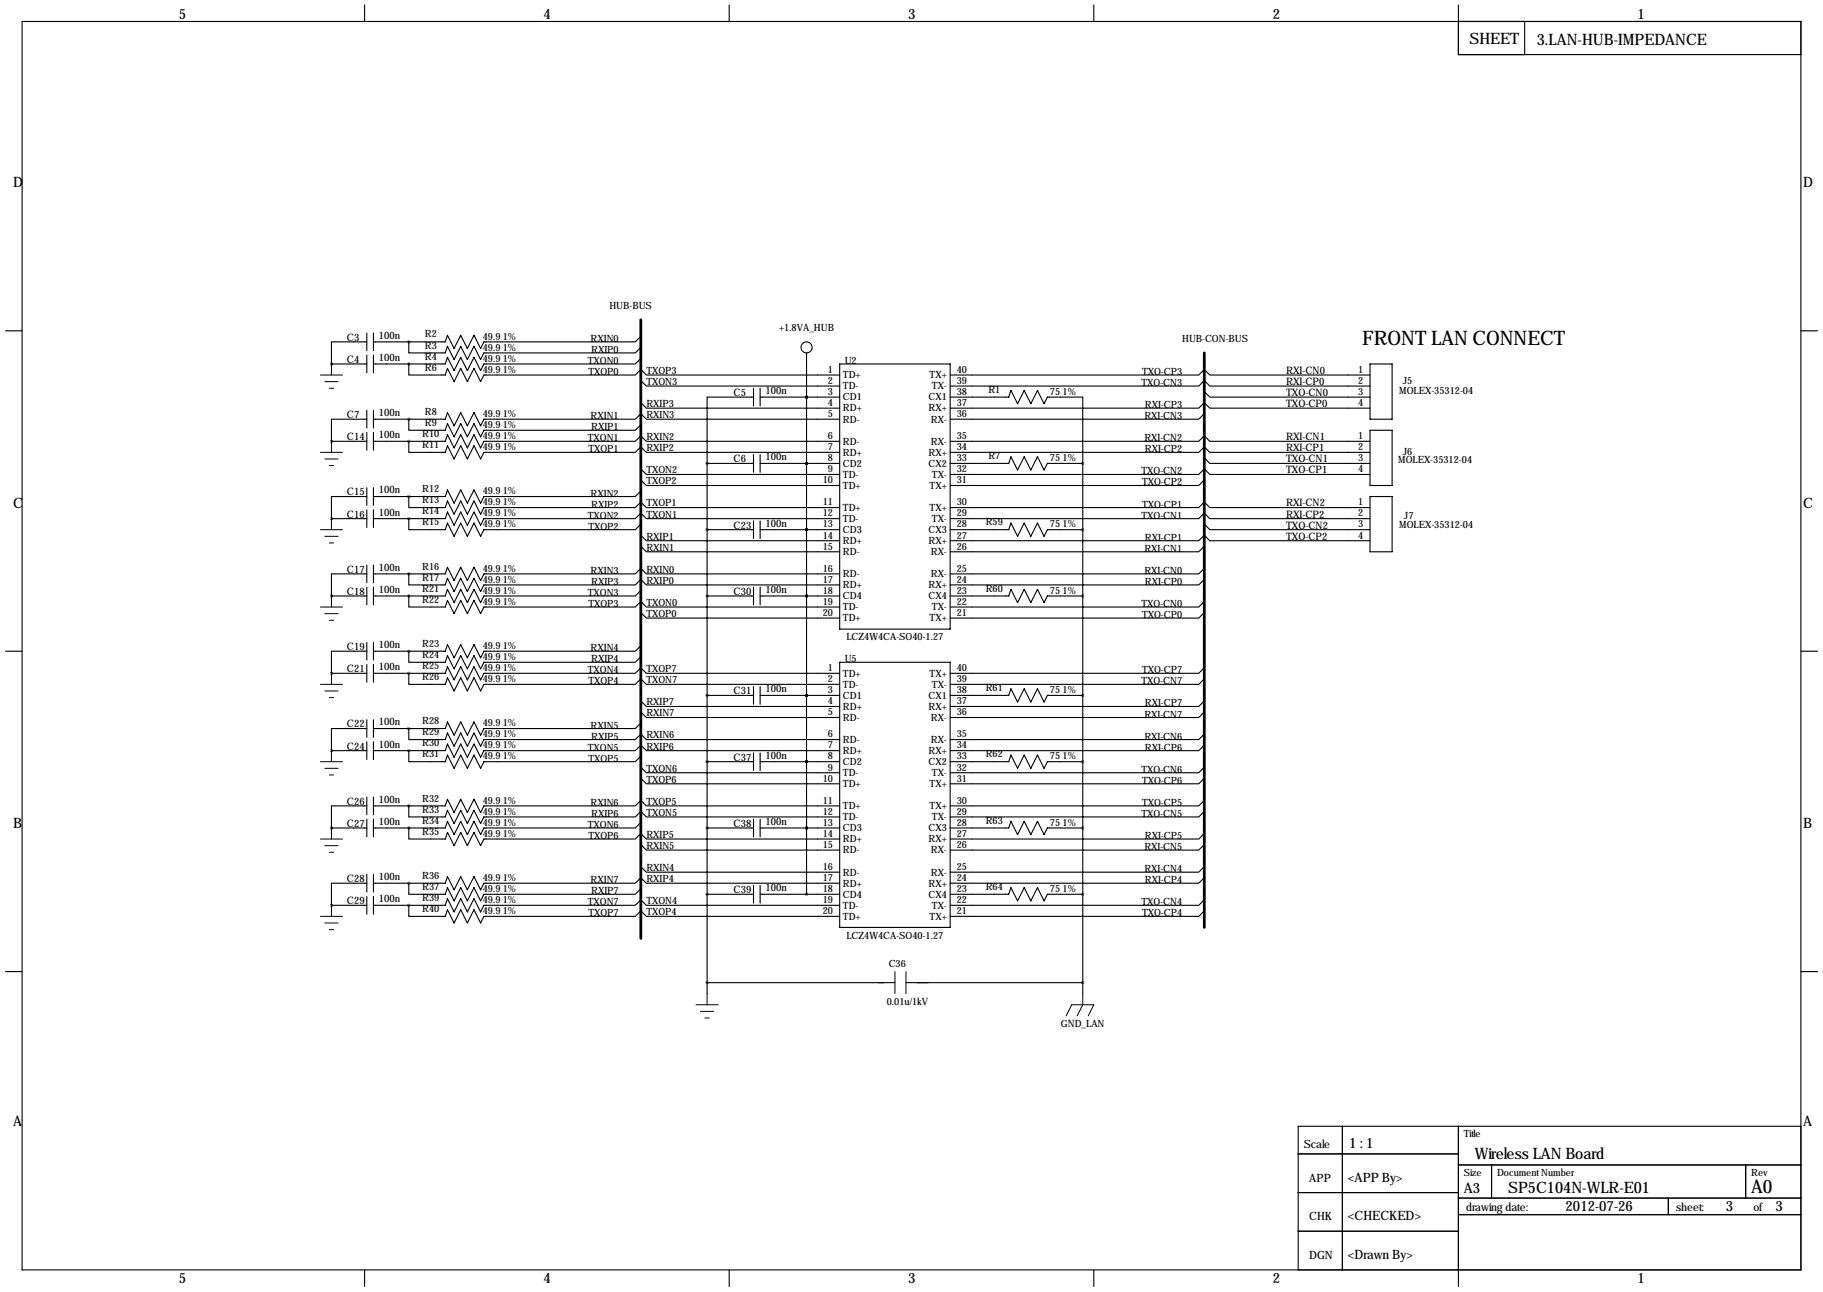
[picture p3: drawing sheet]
<svg xmlns="http://www.w3.org/2000/svg" width="419mm" height="297mm" viewBox="0 0 419 297" stroke-linecap="round" stroke-linejoin="round" font-family="sans-serif">
<g fill="none" stroke="#000" stroke-width=".25">
<path d="M5.1 4.9h408.9v287.1h-408.9zM83.8 1.1v3.8M167.6 1.1v3.8M251.5 1.1v3.8M335.3 1.1v11.5h78.7M350.5 4.9v7.7M1.3 76.1h3.8M84.3 78.6h-8.1v5.1M84.3 76.6v4M85.9 76.6v4M94 78.6v2.5h8.4l.5-1.5 1.5 3.1 1.5-3.1 1.5 3.1 1.6-3.1 1.5 3.1 .8-1.6h34.7l1.3-1.2M147.3 77.3l-1.3 1.3h-34.7l-.8 1.5-1.5-3-1.6 3-1.5-3-1.5 3-1.5-3-.5 1.5h-16.5"/>
<path d="M414 76.1h3.8M76.2 83.7h.1M76.2 83.7h8.1M84.3 96.4h-8.1v5.1M84.3 81.6v4.1M84.3 94.3v4.1M84.3 99.4v4.1M85.9 96.4h16.5l.5-1.5 1.5 3 1.5-3 1.5 3 1.6-3 1.5 3 .8-1.5h34.7l1.3-1.3 1.3 1.3h44.4M85.9 81.6v4.1M85.9 94.3v4.1M85.9 99.4v4.1M94 83.7v2.5h8.4l.5-1.5 1.5 3 1.5-3 1.5 3 1.6-3 1.5 3 .8-1.5h34.7l1.3-1.3 1.3 1.3h44.4"/>
<path d="M94 96.4v2.5h8.4l.5-1.5 1.5 3 1.5-3 1.5 3 1.6-3 1.5 3 .8-1.5h34.7l1.3-1.3M147.3 92.6l1.3 1.2h44.4M147.3 82.4l-1.3 1.3h-34.7l-.8 1.5-1.5-3-1.6 3-1.5-3-1.5 3-1.5-3-.5 1.5h-16.5M147.3 87.5l1.3 1.3h44.4M173.2 91.3h-10.6v15.2M173.2 89.3v4M174.8 91.3h18.2M174.8 89.3v4M185.4 91.3h.1M185.4 81.1v124.5M193 83.7h25.4v60.9h-25.4zM218.4 91.3h13.5l.5-1.5 1.5 3 1.6-3 1.5 3 1.5-3 1.5 3 .8-1.5h8.1v15.2"/>
<path d="M218.4 86.2h57.2l1.3-1.3 1.2 1.3h36.9M218.4 88.8h57.2l1.3-1.3 1.2 1.3h36.9M218.4 93.8h57.2l1.3-1.2 1.2 1.2h36.9M276.9 95.1l-1.3 1.3h-57.2M276.9 90l1.2 1.3h36.9M315 83.7h5v12.7h-5zM315 98.9h5v12.7h-5zM76.2 119.2h.1M76.2 101.5h.1M76.2 101.5h8.1M76.2 119.2h8.1M84.3 114.2h-8.1v5"/>
<path d="M84.3 112.1v4.1M84.3 117.2v4.1M85.9 101.5h16.5l.5-1.6 1.5 3.1 1.5-3.1 1.5 3.1 1.6-3.1 1.5 3.1 .8-1.5h34.7l1.3-1.3 1.3 1.3h44.4M85.9 119.2h16.5l.5-1.5 1.5 3.1 1.5-3.1 1.5 3.1 1.6-3.1 1.5 3.1 .8-1.6h34.7l1.3-1.2 1.3 1.2h44.4M85.9 112.1v4.1M85.9 117.2v4.1M94 101.5v2.5h8.4l.5-1.5 1.5 3 1.5-3 1.5 3 1.6-3 1.5 3 .8-1.5h34.7l1.3-1.3 1.3 1.3h44.4M94 119.2v2.6h8.4l.5-1.5 1.5 3 1.5-3 1.5 3 1.6-3 1.5 3 .8-1.5h34.7l1.3-1.3M94 114.2v2.5h8.4l.5-1.5 1.5 3 1.5-3 1.5 3 1.6-3 1.5 3 .8-1.5h34.7l1.3-1.3 1.3 1.3h44.4M147.3 107.8l1.3 1.3h44.4M147.3 110.3l1.3 1.3h44.4M147.3 112.9l-1.3 1.3h-34.7l-.8 1.5-1.5-3.1-1.6 3.1-1.5-3.1-1.5 3.1-1.5-3.1-.5 1.6h-16.5"/>
<path d="M162.6 106.5h10.6M162.6 106.5v122M173.2 104.5v4.1M173.2 119.7v4.1M174.8 106.5h18.2M174.8 104.5v4.1M174.8 119.7v4.1M185.4 106.5h.1M218.4 116.7h57.2l1.3-1.3 1.2 1.3h36.9M218.4 109.1h57.2l1.3-1.3 1.2 1.3h36.9M218.4 119.2h57.2l1.3-1.2 1.2 1.2h36.9M218.4 104h57.2l1.3-1.3 1.2 1.3h36.9"/>
<path d="M218.4 101.5h57.2l1.3-1.3 1.2 1.3h36.9M218.4 106.5h13.5l.5-1.5 1.5 3.1 1.6-3.1 1.5 3.1 1.5-3.1 1.5 3.1 .8-1.6h8.1M248.9 106.5v122M276.9 110.3l-1.3 1.3h-57.2M276.9 105.3l1.2 1.2h36.9M315 114.2h5v12.7h-5zM76.2 137h.1M76.2 137h8.1M84.3 131.9h-8.1v5.1M84.3 129.9v4.1M84.3 135v4.1M85.9 131.9h16.5l.5-1.5 1.5 3.1 1.5-3.1 1.5 3.1 1.6-3.1 1.5 3.1 .8-1.6h34.7l1.3-1.2 1.3 1.2h44.4"/>
<path d="M85.9 129.9v4.1M85.9 135v4.1M94 137v2.6h8.4l.5-1.6 1.5 3.1 1.5-3.1 1.5 3.1 1.6-3.1 1.5 3.1 .8-1.5h34.7l1.3-1.3 1.3 1.3h44.4M94 131.9v2.6h8.4l.5-1.5 1.5 3 1.5-3 1.5 3 1.6-3 1.5 3 .8-1.5h34.7l1.3-1.3 1.3 1.3h44.4M147.3 135.7l-1.3 1.3h-34.7l-.8 1.5-1.5-3-1.6 3-1.5-3-1.5 3-1.5-3-.5 1.5h-16.5M147.3 123l1.3 1.3h44.4M147.3 125.6l1.3 1.3h44.4M162.6 121.8h10.6M162.6 137h10.6M173.2 135v4.1M174.8 121.8h18.2M174.8 137h18.2"/>
<path d="M174.8 135v4.1M185.4 137h.1M185.4 121.8h.1M218.4 124.3h57.2l1.3-1.3 1.2 1.3h36.9M218.4 121.8h13.5l.5-1.5 1.5 3 1.6-3 1.5 3 1.5-3 1.5 3 .8-1.5h8.1M218.4 137h13.5l.5-1.5 1.5 3 1.6-3 1.5 3 1.5-3 1.5 3 .8-1.5h8.1M276.9 138.3l-1.3 1.3h-57.2M276.9 133.2l-1.3 1.3h-57.2M276.9 125.6l-1.3 1.3h-57.2M276.9 130.7l-1.3 1.2h-57.2M276.9 120.5l1.2 1.3h36.9M1.3 149.7h3.8"/>
<path d="M76.2 154.8h.1M76.2 154.8h8.1M84.3 149.7h-8.1v5.1M84.3 147.7v4.1M84.3 152.8v4M85.9 154.8h16.5l.5-1.5 1.5 3 1.5-3 1.5 3 1.6-3 1.5 3 .8-1.5h34.7l1.3-1.3 1.3 1.3h44.4M85.9 147.7v4.1M85.9 152.8v4M94 154.8v2.5h8.4l.5-1.5 1.5 3.1 1.5-3.1 1.5 3.1 1.6-3.1 1.5 3.1 .8-1.6h34.7l1.3-1.2 1.3 1.2h44.4M94 149.7v2.6h8.4l.5-1.6 1.5 3.1 1.5-3.1 1.5 3.1 1.6-3.1 1.5 3.1 .8-1.5h34.7l1.3-1.3M147.3 140.8l1.3 1.3h44.4M147.3 148.4l-1.3 1.3h-34.7l-.8 1.5-1.5-3-1.6 3-1.5-3-1.5 3-1.5-3-.5 1.5h-16.5"/>
<path d="M162.6 159.9h10.6M173.2 157.8v4.1M174.8 159.9h18.2M174.8 157.8v4.1M185.4 159.9h.1M193 152.3h25.4v60.9h-25.4zM218.4 159.9h13.5l.5-1.5 1.5 3 1.6-3 1.5 3 1.5-3 1.5 3 .8-1.5h8.1M276.9 153.5l-1.3 1.3h-57.2M276.9 156.1l-1.3 1.2h-57.2M276.9 140.8l-1.3 1.3h-57.2M414 149.7h3.8M76.2 172.6h.1"/>
<path d="M76.2 172.6h8.1M84.3 167.5h-8.1v5.1M84.3 165.5v4M84.3 170.5v4.1M85.9 172.6h16.5l.5-1.5 1.5 3 1.5-3 1.5 3 1.6-3 1.5 3 .8-1.5h34.7l1.3-1.3 1.3 1.3h44.4M85.9 165.5v4M85.9 170.5v4.1M94 172.6v2.5h8.4l.5-1.5 1.5 3 1.5-3 1.5 3 1.6-3 1.5 3 .8-1.5h34.7l1.3-1.3M94 167.5v2.5h8.4l.5-1.5 1.5 3.1 1.5-3.1 1.5 3.1 1.6-3.1 1.5 3.1 .8-1.6h34.7l1.3-1.2 1.3 1.2h44.4M147.3 176.4l1.3 1.3h44.4M147.3 178.9l1.3 1.3h44.4M147.3 161.1l1.3 1.3h44.4"/>
<path d="M147.3 163.7l1.3 1.3h44.4M147.3 166.2l-1.3 1.3h-34.7l-.8 1.5-1.5-3-1.6 3-1.5-3-1.5 3-1.5-3-.5 1.5h-16.5M162.6 175.1h10.6M173.2 173.1v4.1M174.8 175.1h18.2M174.8 173.1v4.1M185.4 175.1h.1M218.4 175.1h13.5l.5-1.5 1.5 3 1.6-3 1.5 3 1.5-3 1.5 3 .8-1.5h8.1M276.9 163.7l-1.3 1.3h-57.2M276.9 178.9l-1.3 1.3h-57.2M276.9 176.4l-1.3 1.3h-57.2M276.9 161.1l-1.3 1.3h-57.2"/>
<path d="M276.9 171.3l-1.3 1.3h-57.2M276.9 168.8l-1.3 1.2h-57.2M76.2 190.4h.1M76.2 190.4h8.1M84.3 185.3h-8.1v5.1M84.3 183.2v4.1M84.3 188.3v4.1M85.9 185.3h16.5l.5-1.5 1.5 3 1.5-3 1.5 3 1.6-3 1.5 3 .8-1.5h34.7l1.3-1.3 1.3 1.3h44.4M85.9 183.2v4.1M85.9 188.3v4.1M94 185.3v2.5h8.4l.5-1.5 1.5 3 1.5-3 1.5 3 1.6-3 1.5 3 .8-1.5h34.7l1.3-1.3 1.3 1.3h44.4M94 190.4v2.5h8.4l.5-1.5 1.5 3 1.5-3 1.5 3 1.6-3 1.5 3 .8-1.5h34.7l1.3-1.3 1.3 1.3h44.4"/>
<path d="M147.3 189.1l-1.3 1.3h-34.7l-.8 1.5-1.5-3.1-1.6 3.1-1.5-3.1-1.5 3.1-1.5-3.1-.5 1.6h-16.5M147.3 199.2l1.3 1.3h44.4M147.3 194.2l1.3 1.2h44.4M162.6 190.4h10.6M173.2 188.3v4.1M174.8 190.4h18.2M174.8 188.3v4.1M185.4 190.4h.1M218.4 190.4h13.5l.5-1.6 1.5 3.1 1.6-3.1 1.5 3.1 1.5-3.1 1.5 3.1 .8-1.5h8.1M276.9 184l-1.3 1.3h-57.2M276.9 186.5l-1.3 1.3h-57.2M276.9 191.6l-1.3 1.3h-57.2"/>
<path d="M276.9 194.2l-1.3 1.2h-57.2M276.9 199.2l-1.3 1.3h-57.2M76.2 208.1h.1M76.2 208.1h8.1M84.3 203.1h-8.1v5M84.3 201v4.1M84.3 206.1v4.1M85.9 203.1h16.5l.5-1.6 1.5 3.1 1.5-3.1 1.5 3.1 1.6-3.1 1.5 3.1 .8-1.5h34.7l1.3-1.3 1.3 1.3h44.4M85.9 208.1h16.5l.5-1.5 1.5 3.1 1.5-3.1 1.5 3.1 1.6-3.1 1.5 3.1 .8-1.6h34.7l1.3-1.2 1.3 1.2h44.4M85.9 201v4.1M85.9 206.1v4.1M94 203.1v2.5h8.4l.5-1.5 1.5 3 1.5-3 1.5 3 1.6-3 1.5 3 .8-1.5h34.7l1.3-1.3"/>
<path d="M94 208.1v2.6h8.4l.5-1.5 1.5 3 1.5-3 1.5 3 1.6-3 1.5 3 .8-1.5h34.7l1.3-1.3 1.3 1.3h44.4M162.6 205.6h10.6M173.2 203.6v4M174.8 205.6h18.2M174.8 203.6v4M218.4 205.6h13.5l.5-1.5 1.5 3 1.6-3 1.5 3 1.5-3 1.5 3 .8-1.5h8.1M276.9 209.4l-1.3 1.3h-57.2M276.9 206.9l-1.3 1.2h-57.2M276.9 201.8l-1.3 1.3h-57.2M1.3 223.4h3.8M162.6 225.9h43.1M208.3 225.9h40.6"/>
<path d="M414 223.4h3.8M308.6 258.9v33.1M335.3 258.9v36.9M414 258.9h-115.6v33.1M298.4 274.2h36.9M298.4 265.3h36.9M335.3 279.3h78.7M335.3 275.4h78.7M335.3 267.8h78.7M342.9 267.8v7.6M383.5 275.4v3.9M401.3 267.8v7.6"/>
<path d="M83.8 292v3.8M167.6 292v3.8M251.5 292v3.8M298.4 283.1h36.9"/>
<circle cx="185.4" cy="79.9" r="1.27"/>
</g>
<g fill="none" stroke="#000" stroke-width=".23">
<path d="M73.7 86.2h5M74.7 87.7h3M75.7 89.3h1M76.2 83.7v2.5M73.7 104h5M74.7 105.5h3M75.7 107h1M76.2 101.5v2.5M76.2 119.2v2.6M73.7 139.6h5M73.7 121.8h5M74.7 123.3h3"/>
<path d="M75.7 124.8h1M76.2 137v2.6M73.7 157.3h5M74.7 158.9h3M74.7 141.1h3M75.7 142.6h1M76.2 154.8v2.5M73.7 175.1h5M74.7 176.6h3M75.7 178.2h1M75.7 160.4h1M76.2 172.6v2.5"/>
<path d="M73.7 192.9h5M74.7 194.4h3M75.7 195.9h1M76.2 190.4v2.5M73.7 210.7h5M74.7 212.2h3M75.7 213.7h1M76.2 208.1v2.6M160 231h5.1M161 232.5h3.1M162.1 234h1M162.6 228.5v2.5"/>
<path d="M205.7 223.4v5.1M208.3 223.4v5.1M245.1 233.5l1.3-2.5h5.1l-1.3 2.5M248.9 228.5v2.5l-1.3 2.5"/>
</g>
<path d="M162.5 137a.05 .05 0 0 0 .1 0 .05 .05 0 0 0-.1 0zM162.5 121.8a.05 .05 0 0 0 .1 0 .05 .05 0 0 0-.1 0zM162.5 106.5a.05 .05 0 0 0 .1 0 .05 .05 0 0 0-.1 0zM162.5 205.6a.05 .05 0 0 0 .1 0 .05 .05 0 0 0-.1 0zM162.5 190.4a.05 .05 0 0 0 .1 0 .05 .05 0 0 0-.1 0zM162.5 175.1a.05 .05 0 0 0 .1 0 .05 .05 0 0 0-.1 0zM162.5 159.9a.05 .05 0 0 0 .1 0 .05 .05 0 0 0-.1 0zM162.5 225.9a.05 .05 0 0 0 .1 0 .05 .05 0 0 0-.1 0z" fill="#000" stroke="#000" stroke-width=".63"/>
<path d="M147.3 73.5v142.3M276.9 81.1v132.1" fill="none" stroke="#000" stroke-width=".63"/>
<text font-size="4.6" x="313.2" y="79.4">FRONT LAN CONNECT</text>
<text font-size="4.3" x="402.6" y="274.2">A0</text>
<g font-size="3.6">
<text x="337.8" y="10">SHEET</text>
<text x="353.3" y="10.3">3.LAN-HUB-IMPEDANCE</text>
<text x="339.1" y="266.6">Wireless LAN Board</text>
<text x="346.7" y="274.2">SP5C104N-WLR-E01</text>
</g>
<g font-size="3.3">
<text x="41.1" y="4.4">5</text>
<text x="125" y="4.4">4</text>
<text x="208.8" y="4.4">3</text>
<text x="292.6" y="4.4">2</text>
<text x="376.4" y="4.4">1</text>
<text x="3" y="43">D</text>
<text x="414.5" y="43">D</text>
<text x="3" y="116.7">C</text>
<text x="414.5" y="116.7">C</text>
<text x="3" y="190.4">B</text>
<text x="414.5" y="190.4">B</text>
<text x="3" y="258.9">A</text>
<text x="414.5" y="258.9">A</text>
<text x="310.1" y="264">1 : 1</text>
<text x="336.5" y="274.2">A3</text>
<text x="359.9" y="278.5">2012-07-26</text>
<text x="396.7" y="278.5">3</text>
<text x="408.2" y="278.5">3</text>
<text x="41.1" y="295">5</text>
<text x="125" y="295">4</text>
<text x="208.8" y="295">3</text>
<text x="292.6" y="295">2</text>
<text x="376.4" y="295">1</text>
</g>
<g font-size="3">
<text x="309.9" y="271.6">&lt;APP By&gt;</text>
<text x="309.9" y="280.5">&lt;CHECKED&gt;</text>
<text x="309.9" y="289.4">&lt;Drawn By&gt;</text>
</g>
<g font-size="2.6">
<text x="299.7" y="264">Scale</text>
<text x="301" y="271.6">APP</text>
<text x="301" y="280.5">CHK</text>
<text x="337.1" y="278.5">drawing date:</text>
<text x="385.3" y="278.5">sheet:</text>
<text x="403.1" y="278.5">of</text>
<text x="301" y="289.4">DGN</text>
</g>
<g font-size="2.4">
<text x="87.1" y="77.9">100n</text>
<text x="79.8" y="78.3">C3</text>
<text x="79.8" y="83.4">C4</text>
<text x="87.1" y="83">100n</text>
<text x="295.7" y="86">RXI-CN0</text>
<text x="295.7" y="88.5">RXI-CP0</text>
<text x="87.1" y="95.7">100n</text>
<text x="168.7" y="91">C5</text>
<text x="176" y="90.6">100n</text>
<text x="295.7" y="91">TXO-CN0</text>
<text x="295.7" y="93.6">TXO-CP0</text>
<text x="79.8" y="96.1">C7</text>
<text x="79.8" y="101.2">C14</text>
<text x="87.1" y="100.8">100n</text>
<text x="295.7" y="101.2">RXI-CN1</text>
<text x="168.7" y="106.3">C6</text>
<text x="176" y="105.8">100n</text>
<text x="295.7" y="103.7">RXI-CP1</text>
<text x="295.7" y="106.3">TXO-CN1</text>
<text x="79.8" y="113.9">C15</text>
<text x="87.1" y="113.5">100n</text>
<text x="295.7" y="108.8">TXO-CP1</text>
<text x="79.8" y="119">C16</text>
<text x="87.1" y="118.5">100n</text>
<text x="295.7" y="116.4">RXI-CN2</text>
<text x="295.7" y="119">RXI-CP2</text>
<text x="168.7" y="121.5">C23</text>
<text x="176" y="121.1">100n</text>
<text x="295.7" y="121.5">TXO-CN2</text>
<text x="295.7" y="124.1">TXO-CP2</text>
<text x="79.8" y="131.7">C17</text>
<text x="87.1" y="131.2">100n</text>
<text x="79.8" y="136.8">C18</text>
<text x="87.1" y="136.3">100n</text>
<text x="168.7" y="136.8">C30</text>
<text x="176" y="136.3">100n</text>
<text x="79.8" y="149.5">C19</text>
<text x="87.1" y="149">100n</text>
<text x="79.8" y="154.5">C21</text>
<text x="87.1" y="154.1">100n</text>
<text x="168.7" y="159.6">C31</text>
<text x="176" y="159.2">100n</text>
<text x="79.8" y="167.2">C22</text>
<text x="87.1" y="166.8">100n</text>
<text x="79.8" y="172.3">C24</text>
<text x="87.1" y="171.9">100n</text>
<text x="168.7" y="174.9">C37</text>
<text x="176" y="174.4">100n</text>
<text x="79.8" y="185">C26</text>
<text x="87.1" y="184.6">100n</text>
<text x="79.8" y="190.1">C27</text>
<text x="87.1" y="189.7">100n</text>
<text x="168.7" y="190.1">C38</text>
<text x="176" y="189.7">100n</text>
<text x="79.8" y="202.8">C28</text>
<text x="87.1" y="202.4">100n</text>
<text x="79.8" y="207.9">C29</text>
<text x="87.1" y="207.4">100n</text>
<text x="168.7" y="205.3">C39</text>
<text x="176" y="204.9">100n</text>
</g>
<g font-size="2.3">
<text x="140.1" y="71">HUB-BUS</text>
<text x="97.7" y="77.6">R2</text>
<text x="179.1" y="76.1">+1.8VA_HUB</text>
<text x="97.7" y="80.1">R3</text>
<text x="97.7" y="82.7">R4</text>
<text x="111" y="78.1">49.9 1%</text>
<text x="111" y="80.6">49.9 1%</text>
<text x="111" y="83.2">49.9 1%</text>
<text x="135.1" y="83.7">TXON0</text>
<text x="135.8" y="78.6">RXIN0</text>
<text x="135.9" y="81.1">RXIP0</text>
<text x="194.2" y="83.7">U2</text>
<text x="271.8" y="78.6">HUB-CON-BUS</text>
<text x="97.7" y="85.2">R6</text>
<text x="111" y="85.7">49.9 1%</text>
<text x="135.3" y="86.2">TXOP0</text>
<text x="148.6" y="86">TXOP3</text>
<text x="148.6" y="88.5">TXON3</text>
<text x="190.3" y="85.7">1</text>
<text x="190.3" y="88.3">2</text>
<text x="193.8" y="87">TD+</text>
<text x="193.8" y="89.5">TD-</text>
<text x="213.7" y="87">TX+</text>
<text x="214.3" y="89.5">TX-</text>
<text x="220" y="85.7">40</text>
<text x="220" y="88.3">39</text>
<text x="262.4" y="88.8">TXO-CN3</text>
<text x="262.6" y="86.2">TXO-CP3</text>
<text x="312.2" y="85.7">1</text>
<text x="312.2" y="88.3">2</text>
<text x="322.5" y="88.3">J5</text>
<text x="97.7" y="95.4">R8</text>
<text x="111" y="95.9">49.9 1%</text>
<text x="148.6" y="93.6">RXIP3</text>
<text x="190.3" y="90.8">3</text>
<text x="190.3" y="93.3">4</text>
<text x="190.3" y="95.9">5</text>
<text x="193.8" y="92.1">CD1</text>
<text x="193.8" y="94.6">RD+</text>
<text x="213.5" y="92.1">CX1</text>
<text x="213.5" y="94.6">RX+</text>
<text x="220" y="90.8">38</text>
<text x="220" y="93.3">37</text>
<text x="220" y="95.9">36</text>
<text x="227.2" y="90.3">R1</text>
<text x="241.4" y="90.8">75 1%</text>
<text x="263.2" y="93.8">RXI-CP3</text>
<text x="312.2" y="90.8">3</text>
<text x="312.2" y="93.3">4</text>
<text x="321.7" y="90.5">MOLEX-35312-04</text>
<text x="97.1" y="100.5">R10</text>
<text x="97.7" y="97.9">R9</text>
<text x="111" y="98.4">49.9 1%</text>
<text x="111" y="101">49.9 1%</text>
<text x="135.1" y="101.5">TXON1</text>
<text x="135.8" y="96.4">RXIN1</text>
<text x="135.9" y="98.9">RXIP1</text>
<text x="148.6" y="96.1">RXIN3</text>
<text x="148.6" y="101.2">RXIN2</text>
<text x="190.3" y="101">6</text>
<text x="193.8" y="97.1">RD-</text>
<text x="214" y="97.1">RX-</text>
<text x="220" y="101">35</text>
<text x="263.1" y="96.4">RXI-CN3</text>
<text x="263.1" y="101.5">RXI-CN2</text>
<text x="312.2" y="101">1</text>
<text x="97.1" y="103">R11</text>
<text x="111" y="103.5">49.9 1%</text>
<text x="135.3" y="104">TXOP1</text>
<text x="148.6" y="103.7">RXIP2</text>
<text x="190.3" y="103.5">7</text>
<text x="190.3" y="106">8</text>
<text x="193.8" y="102.2">RD-</text>
<text x="193.8" y="104.8">RD+</text>
<text x="193.8" y="107.3">CD2</text>
<text x="213.5" y="104.8">RX+</text>
<text x="213.5" y="107.3">CX2</text>
<text x="214" y="102.2">RX-</text>
<text x="220" y="103.5">34</text>
<text x="220" y="106">33</text>
<text x="227.2" y="105.5">R7</text>
<text x="241.4" y="106">75 1%</text>
<text x="263.2" y="104">RXI-CP2</text>
<text x="312.2" y="103.5">2</text>
<text x="312.2" y="106">3</text>
<text x="321.4" y="106.5">MOLEX-35312-04</text>
<text x="322.5" y="104.5">J6</text>
<text x="97.1" y="113.2">R12</text>
<text x="111" y="113.7">49.9 1%</text>
<text x="148.6" y="111.4">TXOP2</text>
<text x="148.6" y="108.8">TXON2</text>
<text x="189.1" y="111.1">10</text>
<text x="190.3" y="108.6">9</text>
<text x="193.8" y="109.8">TD-</text>
<text x="193.8" y="112.4">TD+</text>
<text x="213.7" y="112.4">TX+</text>
<text x="214.3" y="109.8">TX-</text>
<text x="220" y="108.6">32</text>
<text x="220" y="111.1">31</text>
<text x="262.4" y="109.1">TXO-CN2</text>
<text x="262.6" y="111.6">TXO-CP2</text>
<text x="312.2" y="108.6">4</text>
<text x="97.1" y="115.7">R13</text>
<text x="97.1" y="118.2">R14</text>
<text x="111" y="116.2">49.9 1%</text>
<text x="111" y="118.7">49.9 1%</text>
<text x="135.1" y="119.2">TXON2</text>
<text x="135.8" y="114.2">RXIN2</text>
<text x="135.9" y="116.7">RXIP2</text>
<text x="148.6" y="116.4">TXOP1</text>
<text x="148.6" y="119">TXON1</text>
<text x="189.1" y="116.2">11</text>
<text x="189.1" y="118.7">12</text>
<text x="193.8" y="117.5">TD+</text>
<text x="213.7" y="117.5">TX+</text>
<text x="220" y="116.2">30</text>
<text x="220" y="118.7">29</text>
<text x="262.4" y="119.2">TXO-CN1</text>
<text x="262.6" y="116.7">TXO-CP1</text>
<text x="312.2" y="116.2">1</text>
<text x="312.2" y="118.7">2</text>
<text x="322.7" y="119.2">J7</text>
<text x="97.1" y="120.8">R15</text>
<text x="111" y="121.3">49.9 1%</text>
<text x="135.3" y="121.8">TXOP2</text>
<text x="148.6" y="124.1">RXIP1</text>
<text x="189.1" y="121.3">13</text>
<text x="189.1" y="123.8">14</text>
<text x="193.8" y="120">TD-</text>
<text x="193.8" y="122.5">CD3</text>
<text x="193.8" y="125.1">RD+</text>
<text x="213.5" y="122.5">CX3</text>
<text x="213.5" y="125.1">RX+</text>
<text x="214.3" y="120">TX-</text>
<text x="220" y="121.3">28</text>
<text x="220" y="123.8">27</text>
<text x="226.6" y="120.8">R59</text>
<text x="241.4" y="121.3">75 1%</text>
<text x="263.2" y="124.3">RXI-CP1</text>
<text x="312.2" y="121.3">3</text>
<text x="312.2" y="123.8">4</text>
<text x="321.7" y="121.3">MOLEX-35312-04</text>
<text x="97.1" y="130.9">R16</text>
<text x="111" y="131.4">49.9 1%</text>
<text x="135.8" y="131.9">RXIN3</text>
<text x="148.6" y="126.6">RXIN1</text>
<text x="148.6" y="131.7">RXIN0</text>
<text x="189.1" y="126.4">15</text>
<text x="189.1" y="131.4">16</text>
<text x="193.8" y="127.6">RD-</text>
<text x="214" y="127.6">RX-</text>
<text x="220" y="126.4">26</text>
<text x="220" y="131.4">25</text>
<text x="263.1" y="126.9">RXI-CN1</text>
<text x="263.1" y="131.9">RXI-CN0</text>
<text x="97.1" y="133.5">R17</text>
<text x="97.1" y="136">R21</text>
<text x="111" y="134">49.9 1%</text>
<text x="111" y="136.5">49.9 1%</text>
<text x="135.1" y="137">TXON3</text>
<text x="135.9" y="134.5">RXIP3</text>
<text x="148.6" y="134.2">RXIP0</text>
<text x="189.1" y="134">17</text>
<text x="189.1" y="136.5">18</text>
<text x="193.8" y="132.7">RD-</text>
<text x="193.8" y="135.2">RD+</text>
<text x="193.8" y="137.8">CD4</text>
<text x="213.5" y="135.2">RX+</text>
<text x="213.5" y="137.8">CX4</text>
<text x="214" y="132.7">RX-</text>
<text x="220" y="134">24</text>
<text x="220" y="136.5">23</text>
<text x="226.6" y="136">R60</text>
<text x="241.4" y="136.5">75 1%</text>
<text x="263.2" y="134.5">RXI-CP0</text>
<text x="97.1" y="138.6">R22</text>
<text x="111" y="139.1">49.9 1%</text>
<text x="135.3" y="139.6">TXOP3</text>
<text x="148.6" y="141.8">TXOP0</text>
<text x="148.6" y="139.3">TXON0</text>
<text x="189.1" y="139.1">19</text>
<text x="189.1" y="141.6">20</text>
<text x="193.8" y="140.3">TD-</text>
<text x="193.8" y="142.9">TD+</text>
<text x="213.7" y="142.9">TX+</text>
<text x="214.3" y="140.3">TX-</text>
<text x="220" y="139.1">22</text>
<text x="220" y="141.6">21</text>
<text x="262.4" y="139.6">TXO-CN0</text>
<text x="262.6" y="142.1">TXO-CP0</text>
<text x="97.1" y="148.7">R23</text>
<text x="111" y="149.2">49.9 1%</text>
<text x="135.8" y="149.7">RXIN4</text>
<text x="194.6" y="147.2">LCZ4W4CA-SO40-1.27</text>
<text x="97.1" y="151.3">R24</text>
<text x="97.1" y="153.8">R25</text>
<text x="111" y="151.8">49.9 1%</text>
<text x="111" y="154.3">49.9 1%</text>
<text x="135.1" y="154.8">TXON4</text>
<text x="135.9" y="152.3">RXIP4</text>
<text x="148.6" y="154.5">TXOP7</text>
<text x="190.3" y="154.3">1</text>
<text x="193.8" y="155.6">TD+</text>
<text x="194.2" y="152.3">U5</text>
<text x="213.7" y="155.6">TX+</text>
<text x="220" y="154.3">40</text>
<text x="262.6" y="154.8">TXO-CP7</text>
<text x="97.1" y="156.3">R26</text>
<text x="111" y="156.8">49.9 1%</text>
<text x="135.3" y="157.3">TXOP4</text>
<text x="148.6" y="157.1">TXON7</text>
<text x="190.3" y="156.8">2</text>
<text x="190.3" y="159.4">3</text>
<text x="190.3" y="161.9">4</text>
<text x="193.8" y="158.1">TD-</text>
<text x="193.8" y="160.6">CD1</text>
<text x="213.5" y="160.6">CX1</text>
<text x="214.3" y="158.1">TX-</text>
<text x="220" y="156.8">39</text>
<text x="220" y="159.4">38</text>
<text x="220" y="161.9">37</text>
<text x="226.6" y="158.9">R61</text>
<text x="241.4" y="159.4">75 1%</text>
<text x="262.4" y="157.3">TXO-CN7</text>
<text x="97.1" y="166.5">R28</text>
<text x="111" y="167">49.9 1%</text>
<text x="135.8" y="167.5">RXIN5</text>
<text x="148.6" y="162.2">RXIP7</text>
<text x="148.6" y="164.7">RXIN7</text>
<text x="190.3" y="164.5">5</text>
<text x="193.8" y="163.2">RD+</text>
<text x="193.8" y="165.7">RD-</text>
<text x="213.5" y="163.2">RX+</text>
<text x="214" y="165.7">RX-</text>
<text x="220" y="164.5">36</text>
<text x="263.1" y="165">RXI-CN7</text>
<text x="263.2" y="162.4">RXI-CP7</text>
<text x="97.1" y="169">R29</text>
<text x="97.1" y="171.6">R30</text>
<text x="111" y="169.5">49.9 1%</text>
<text x="111" y="172.1">49.9 1%</text>
<text x="135.1" y="172.6">TXON5</text>
<text x="135.9" y="170">RXIP5</text>
<text x="148.6" y="172.3">RXIP6</text>
<text x="148.6" y="169.8">RXIN6</text>
<text x="190.3" y="169.5">6</text>
<text x="190.3" y="172.1">7</text>
<text x="193.8" y="170.8">RD-</text>
<text x="193.8" y="173.3">RD+</text>
<text x="213.5" y="173.3">RX+</text>
<text x="214" y="170.8">RX-</text>
<text x="220" y="169.5">35</text>
<text x="220" y="172.1">34</text>
<text x="263.1" y="170">RXI-CN6</text>
<text x="263.2" y="172.6">RXI-CP6</text>
<text x="97.1" y="174.1">R31</text>
<text x="111" y="174.6">49.9 1%</text>
<text x="135.3" y="175.1">TXOP5</text>
<text x="148.6" y="179.9">TXOP6</text>
<text x="148.6" y="177.4">TXON6</text>
<text x="189.1" y="179.7">10</text>
<text x="190.3" y="174.6">8</text>
<text x="190.3" y="177.2">9</text>
<text x="193.8" y="175.9">CD2</text>
<text x="193.8" y="178.4">TD-</text>
<text x="213.5" y="175.9">CX2</text>
<text x="214.3" y="178.4">TX-</text>
<text x="220" y="174.6">33</text>
<text x="220" y="177.2">32</text>
<text x="220" y="179.7">31</text>
<text x="226.6" y="174.1">R62</text>
<text x="241.4" y="174.6">75 1%</text>
<text x="262.4" y="177.7">TXO-CN6</text>
<text x="97.1" y="184.3">R32</text>
<text x="111" y="184.8">49.9 1%</text>
<text x="135.8" y="185.3">RXIN6</text>
<text x="148.6" y="185">TXOP5</text>
<text x="189.1" y="184.8">11</text>
<text x="193.8" y="181">TD+</text>
<text x="213.7" y="181">TX+</text>
<text x="220" y="184.8">30</text>
<text x="262.6" y="180.2">TXO-CP6</text>
<text x="262.6" y="185.3">TXO-CP5</text>
<text x="97.1" y="186.8">R33</text>
<text x="97.1" y="189.4">R34</text>
<text x="97.1" y="191.9">R35</text>
<text x="111" y="187.3">49.9 1%</text>
<text x="111" y="189.9">49.9 1%</text>
<text x="135.1" y="190.4">TXON6</text>
<text x="135.9" y="187.8">RXIP6</text>
<text x="148.6" y="187.6">TXON5</text>
<text x="189.1" y="187.3">12</text>
<text x="189.1" y="189.9">13</text>
<text x="193.8" y="186">TD+</text>
<text x="193.8" y="188.6">TD-</text>
<text x="193.8" y="191.1">CD3</text>
<text x="213.5" y="191.1">CX3</text>
<text x="213.7" y="186">TX+</text>
<text x="214.3" y="188.6">TX-</text>
<text x="220" y="187.3">29</text>
<text x="220" y="189.9">28</text>
<text x="226.6" y="189.4">R63</text>
<text x="241.4" y="189.9">75 1%</text>
<text x="262.4" y="187.8">TXO-CN5</text>
<text x="111" y="192.4">49.9 1%</text>
<text x="135.3" y="192.9">TXOP6</text>
<text x="148.6" y="192.6">RXIP5</text>
<text x="148.6" y="195.2">RXIN5</text>
<text x="189.1" y="192.4">14</text>
<text x="189.1" y="194.9">15</text>
<text x="193.8" y="193.7">RD+</text>
<text x="193.8" y="196.2">RD-</text>
<text x="213.5" y="193.7">RX+</text>
<text x="214" y="196.2">RX-</text>
<text x="220" y="192.4">27</text>
<text x="220" y="194.9">26</text>
<text x="263.1" y="195.4">RXI-CN5</text>
<text x="263.2" y="192.9">RXI-CP5</text>
<text x="97.1" y="202.1">R36</text>
<text x="111" y="202.6">49.9 1%</text>
<text x="135.8" y="203.1">RXIN7</text>
<text x="148.6" y="202.8">RXIP4</text>
<text x="148.6" y="200.3">RXIN4</text>
<text x="189.1" y="200">16</text>
<text x="189.1" y="202.6">17</text>
<text x="193.8" y="201.3">RD-</text>
<text x="193.8" y="203.8">RD+</text>
<text x="213.5" y="203.8">RX+</text>
<text x="214" y="201.3">RX-</text>
<text x="220" y="200">25</text>
<text x="220" y="202.6">24</text>
<text x="263.1" y="200.5">RXI-CN4</text>
<text x="263.2" y="203.1">RXI-CP4</text>
<text x="97.1" y="204.6">R37</text>
<text x="97.1" y="207.1">R39</text>
<text x="97.1" y="209.7">R40</text>
<text x="111" y="205.1">49.9 1%</text>
<text x="111" y="207.6">49.9 1%</text>
<text x="135.1" y="208.1">TXON7</text>
<text x="135.9" y="205.6">RXIP7</text>
<text x="148.6" y="207.9">TXON4</text>
<text x="189.1" y="205.1">18</text>
<text x="189.1" y="207.6">19</text>
<text x="193.8" y="206.4">CD4</text>
<text x="193.8" y="208.9">TD-</text>
<text x="213.5" y="206.4">CX4</text>
<text x="214.3" y="208.9">TX-</text>
<text x="220" y="205.1">23</text>
<text x="220" y="207.6">22</text>
<text x="226.6" y="204.6">R64</text>
<text x="241.4" y="205.1">75 1%</text>
<text x="262.4" y="208.1">TXO-CN4</text>
<text x="111" y="210.2">49.9 1%</text>
<text x="135.3" y="210.7">TXOP7</text>
<text x="148.6" y="210.4">TXOP4</text>
<text x="189.1" y="210.2">20</text>
<text x="193.8" y="211.4">TD+</text>
<text x="194.6" y="215.8">LCZ4W4CA-SO40-1.27</text>
<text x="213.7" y="211.4">TX+</text>
<text x="220" y="210.2">21</text>
<text x="262.6" y="210.7">TXO-CP4</text>
<text x="204.3" y="222.4">C36</text>
<text x="203.9" y="231">0.01u/1kV</text>
<text x="243.9" y="236.1">GND_LAN</text>
<text x="336.5" y="261.5">Title</text>
<text x="336.5" y="270.4">Size</text>
<text x="344.2" y="270.4">Document Number</text>
<text x="402.6" y="270.4">Rev</text>
</g>
</svg>
